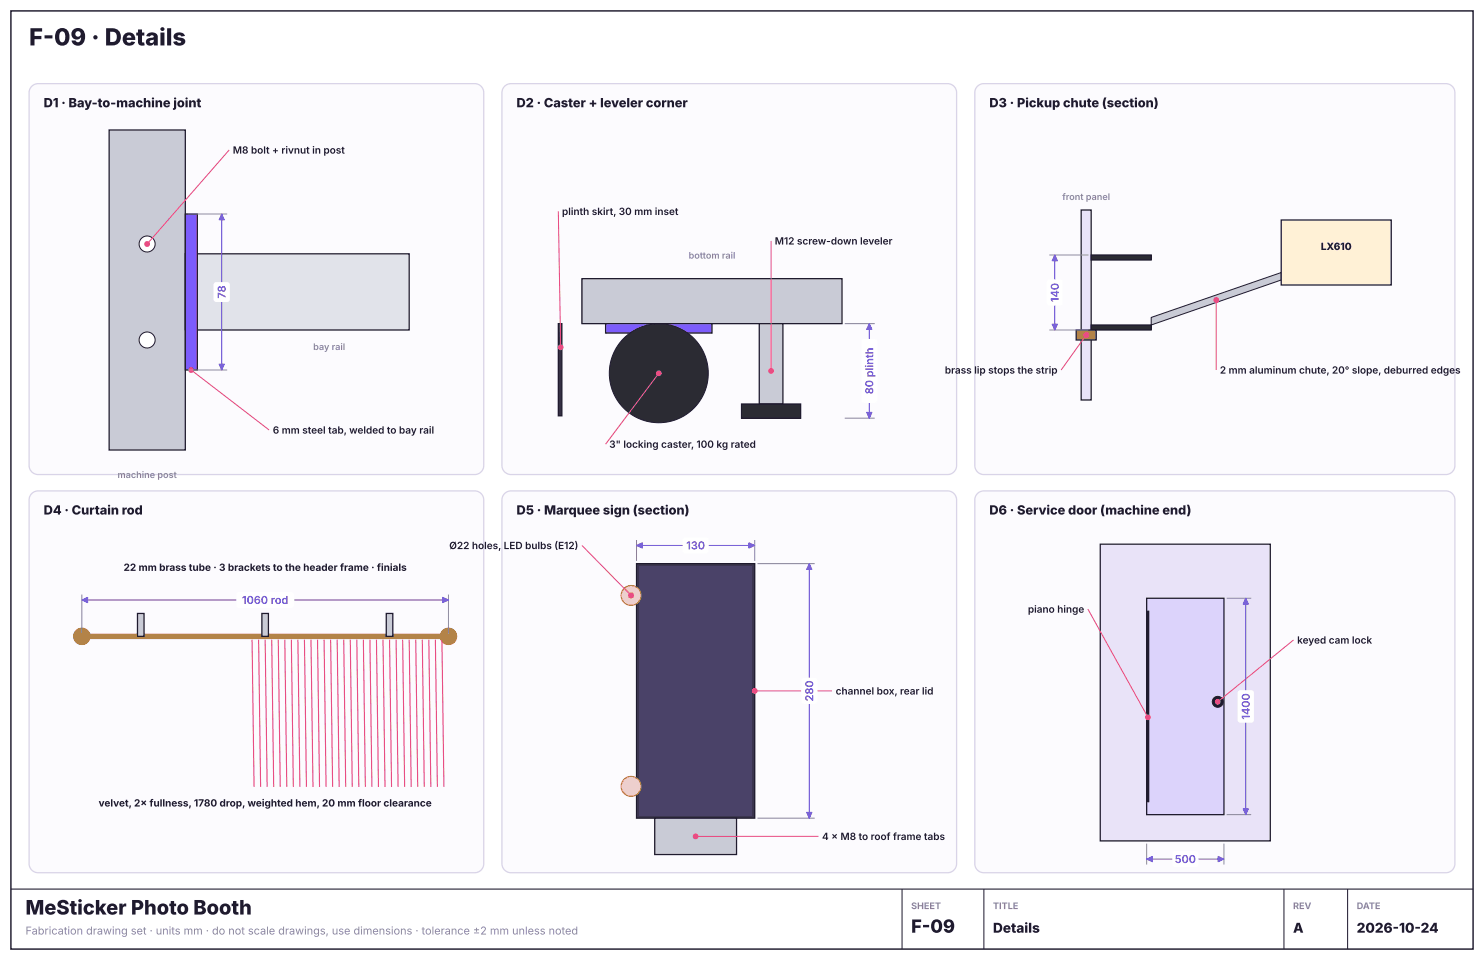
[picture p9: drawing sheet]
<svg xmlns="http://www.w3.org/2000/svg" width="432mm" height="279mm" viewBox="0 0 432 279" stroke-linecap="round" stroke-linejoin="round" font-family="sans-serif">
<path d="M9.2 25.1l.9-.6 1-.2h127a2.65 2.65 0 0 1 2.7 2.7v108.5a2.65 2.65 0 0 1-2.7 2.6h-127a2.65 2.65 0 0 1-2.6-2.6v-108.5l.2-1z" fill="#fcfbfe"/>
<path d="M9.2 25.1l.9-.6 1-.2h127a2.65 2.65 0 0 1 2.7 2.7v108.5a2.65 2.65 0 0 1-2.7 2.6h-127a2.65 2.65 0 0 1-2.6-2.6v-108.5l.2-1z" fill="none" stroke="#d9d4e8" stroke-width=".37"/>
<path d="M31.7 37.8h22.2v93.2h-22.2z" fill="#c9cbd6"/>
<path d="M31.7 37.8h22.2v93.2h-22.2z" fill="none" stroke="#1f1b2e" stroke-width=".37"/>
<path d="M53.9 73.9h65.2v22.1h-65.2z" fill="#e1e3ea"/>
<path d="M53.9 73.9h65.2v22.1h-65.2z" fill="none" stroke="#1f1b2e" stroke-width=".37"/>
<path d="M53.9 62.3h3.5v45.4h-3.5z" fill="#7c5cfc"/>
<path d="M53.9 62.3h3.5v45.4h-3.5z" fill="none" stroke="#1f1b2e" stroke-width=".37"/>
<circle cx="42.8" cy="99" r="2.33" fill="#fff"/>
<circle cx="42.8" cy="99" r="2.33" fill="none" stroke="#1f1b2e" stroke-width=".29"/>
<circle cx="42.8" cy="71" r="2.33" fill="#fff"/>
<circle cx="42.8" cy="71" r="2.33" fill="none" stroke="#1f1b2e" stroke-width=".29"/>
<circle cx="42.8" cy="71" r=".69" fill="#e8457e"/>
<g fill="none" stroke="#e8457e" stroke-width=".29">
<path d="M66.7 43.7l-23.9 27.3"/>
<circle cx="42.8" cy="71" r=".69"/>
</g>
<circle cx="55.6" cy="107.7" r=".69" fill="#e8457e"/>
<g fill="none" stroke="#e8457e" stroke-width=".29">
<path d="M55.6 107.7l22.7 17.4"/>
<circle cx="55.6" cy="107.7" r=".69"/>
</g>
<path d="M54.7 62.3h11.4M54.7 107.7h11.4" fill="none" stroke="#8a84a3" stroke-width=".29"/>
<path d="M64.5 62.3v45.4" fill="none" stroke="#5b3fd6" stroke-width=".29"/>
<path d="M64.5 62.3l.8 1.7h-1.5z" fill="#5b3fd6"/>
<path d="M64.5 62.3l.8 1.7h-1.5z" fill="none" stroke="#5b3fd6" stroke-width=".29"/>
<path d="M63.8 106h1.5l-.8 1.7z" fill="#5b3fd6"/>
<path d="M63.8 106h1.5l-.8 1.7z" fill="none" stroke="#5b3fd6" stroke-width=".29"/>
<path d="M62.4 82.3l.5-.2h3.2a.79 .79 0 0 1 .8 .8v4.2a.79 .79 0 0 1-.8 .8h-3.2a.79 .79 0 0 1-.8-.8v-4.2z" fill="#fff"/>
<path d="M146.8 25.1l.9-.6 1-.2h127a2.65 2.65 0 0 1 2.6 2.7v108.5a2.65 2.65 0 0 1-2.6 2.6h-127a2.65 2.65 0 0 1-2.7-2.6v-108.5l.3-1z" fill="#fcfbfe"/>
<path d="M146.8 25.1l.9-.6 1-.2h127a2.65 2.65 0 0 1 2.6 2.7v108.5a2.65 2.65 0 0 1-2.6 2.6h-127a2.65 2.65 0 0 1-2.7-2.6v-108.5l.3-1z" fill="none" stroke="#d9d4e8" stroke-width=".37"/>
<path d="M169.3 81.1h75.7v13.1h-75.7z" fill="#c9cbd6"/>
<path d="M169.3 81.1h75.7v13.1h-75.7z" fill="none" stroke="#1f1b2e" stroke-width=".37"/>
<path d="M176.2 94.2h31v2.7h-31z" fill="#7c5cfc"/>
<path d="M176.2 94.2h31v2.7h-31z" fill="none" stroke="#1f1b2e" stroke-width=".37"/>
<circle cx="191.7" cy="108.6" r="14.4" fill="#2b2b33"/>
<circle cx="191.7" cy="108.6" r="14.4" fill="none" stroke="#1f1b2e" stroke-width=".29"/>
<path d="M220.9 94.2h6.9v23.4h-6.9z" fill="#c9cbd6"/>
<path d="M220.9 94.2h6.9v23.4h-6.9z" fill="none" stroke="#1f1b2e" stroke-width=".37"/>
<path d="M215.8 117.6h17.2v4.1h-17.2z" fill="#2b2b33"/>
<path d="M215.8 117.6h17.2v4.1h-17.2z" fill="none" stroke="#1f1b2e" stroke-width=".37"/>
<path d="M162.5 94.2h1v26.8h-1z" fill="#3a3646"/>
<path d="M162.5 94.2h1v26.8h-1z" fill="none" stroke="#1f1b2e" stroke-width=".37"/>
<circle cx="191.7" cy="108.6" r=".69" fill="#e8457e"/>
<g fill="none" stroke="#e8457e" stroke-width=".29">
<path d="M191.7 108.6l-15.5 20.7"/>
<circle cx="191.7" cy="108.6" r=".69"/>
</g>
<circle cx="224.4" cy="107.9" r=".69" fill="#e8457e"/>
<g fill="none" stroke="#e8457e" stroke-width=".29">
<path d="M224.4 70.1v37.8"/>
<circle cx="224.4" cy="107.9" r=".69"/>
</g>
<circle cx="163.1" cy="101.1" r=".69" fill="#e8457e"/>
<g fill="none" stroke="#e8457e" stroke-width=".29">
<path d="M162.5 61.5l.6 39.6"/>
<circle cx="163.1" cy="101.1" r=".69"/>
</g>
<path d="M245.8 94.2h8.7M245.8 121.7h8.7" fill="none" stroke="#8a84a3" stroke-width=".29"/>
<path d="M252.9 94.2v27.5" fill="none" stroke="#5b3fd6" stroke-width=".29"/>
<path d="M252.9 94.2l.8 1.7h-1.5z" fill="#5b3fd6"/>
<path d="M252.9 94.2l.8 1.7h-1.5z" fill="none" stroke="#5b3fd6" stroke-width=".29"/>
<path d="M252.2 120h1.5l-.8 1.7z" fill="#5b3fd6"/>
<path d="M252.2 120h1.5l-.8 1.7z" fill="none" stroke="#5b3fd6" stroke-width=".29"/>
<path d="M250.8 98.8l.6-.2h3.1a.79 .79 0 0 1 .8 .8v17.1a.79 .79 0 0 1-.8 .8h-3.1a.79 .79 0 0 1-.8-.8v-17.1z" fill="#fff"/>
<path d="M284.4 25.1l.9-.6 1-.2h134.4a2.65 2.65 0 0 1 2.6 2.7v108.5a2.65 2.65 0 0 1-2.6 2.6h-134.4a2.65 2.65 0 0 1-2.7-2.6v-108.5l.2-1z" fill="#fcfbfe"/>
<path d="M284.4 25.1l.9-.6 1-.2h134.4a2.65 2.65 0 0 1 2.6 2.7v108.5a2.65 2.65 0 0 1-2.6 2.6h-134.4a2.65 2.65 0 0 1-2.7-2.6v-108.5l.2-1z" fill="none" stroke="#d9d4e8" stroke-width=".37"/>
<path d="M314.6 61.1h2.9v55.3h-2.9z" fill="#e9e3f8"/>
<path d="M314.6 61.1h2.9v55.3h-2.9z" fill="none" stroke="#1f1b2e" stroke-width=".37"/>
<path d="M317.5 94.6h17.5v1.4h-17.5z" fill="#2b2b33"/>
<path d="M317.5 94.6h17.5v1.4h-17.5z" fill="none" stroke="#1f1b2e" stroke-width=".37"/>
<path d="M317.5 74.2h17.5v1.5h-17.5z" fill="#2b2b33"/>
<path d="M317.5 74.2h17.5v1.5h-17.5z" fill="none" stroke="#1f1b2e" stroke-width=".37"/>
<path d="M313.1 96h5.9v3h-5.9z" fill="#d9a54a"/>
<path d="M313.1 96h5.9v3h-5.9z" fill="none" stroke="#1f1b2e" stroke-width=".37"/>
<path d="M335 92.4l37.8-13.1v2.2l-37.8 13.1z" fill="#c9cbd6"/>
<path d="M335 92.4l37.8-13.1v2.2l-37.8 13.1z" fill="none" stroke="#1f1b2e" stroke-width=".29"/>
<path d="M372.8 64h32v18.9h-32z" fill="#fff1d6"/>
<path d="M372.8 64h32v18.9h-32z" fill="none" stroke="#1f1b2e" stroke-width=".37"/>
<circle cx="353.9" cy="87.3" r=".69" fill="#e8457e"/>
<g fill="none" stroke="#e8457e" stroke-width=".29">
<path d="M353.9 87.3v20.4"/>
<circle cx="353.9" cy="87.3" r=".69"/>
</g>
<circle cx="316" cy="97.5" r=".69" fill="#e8457e"/>
<g fill="none" stroke="#e8457e" stroke-width=".29">
<path d="M316 97.5l-7.2 10.2"/>
<circle cx="316" cy="97.5" r=".69"/>
</g>
<path d="M305.3 74.2h11.4M305.3 96h11.4" fill="none" stroke="#8a84a3" stroke-width=".29"/>
<path d="M306.9 74.2v21.8" fill="none" stroke="#5b3fd6" stroke-width=".29"/>
<path d="M306.9 74.2l.8 1.7h-1.6z" fill="#5b3fd6"/>
<path d="M306.9 74.2l.8 1.7h-1.6z" fill="none" stroke="#5b3fd6" stroke-width=".29"/>
<path d="M306.1 94.4h1.6l-.8 1.6z" fill="#5b3fd6"/>
<path d="M306.1 94.4h1.6l-.8 1.6z" fill="none" stroke="#5b3fd6" stroke-width=".29"/>
<path d="M304.8 81.5l.5-.2h3.2a.79 .79 0 0 1 .8 .8v6.1a.79 .79 0 0 1-.8 .8h-3.2a.79 .79 0 0 1-.8-.8v-6.1z" fill="#fff"/>
<path d="M9.2 143.6l.9-.5 1-.2h127a2.65 2.65 0 0 1 2.7 2.6v105.9a2.65 2.65 0 0 1-2.7 2.6h-127a2.65 2.65 0 0 1-2.6-2.6v-105.9l.2-1z" fill="#fcfbfe"/>
<path d="M9.2 143.6l.9-.5 1-.2h127a2.65 2.65 0 0 1 2.7 2.6v105.9a2.65 2.65 0 0 1-2.7 2.6h-127a2.65 2.65 0 0 1-2.6-2.6v-105.9l.2-1z" fill="none" stroke="#d9d4e8" stroke-width=".37"/>
<path d="M23.8 185.2h106.7" fill="none" stroke="#b08440" stroke-width="1.6" stroke-linecap="butt"/>
<circle cx="23.8" cy="185.2" r="2.38" fill="#d9a54a"/>
<circle cx="23.8" cy="185.2" r="2.38" fill="none" stroke="#8a6420" stroke-width=".29"/>
<circle cx="130.5" cy="185.2" r="2.38" fill="#d9a54a"/>
<circle cx="130.5" cy="185.2" r="2.38" fill="none" stroke="#8a6420" stroke-width=".29"/>
<path d="M40 178.5h1.9v6.7h-1.9z" fill="#c9cbd6"/>
<path d="M40 178.5h1.9v6.7h-1.9z" fill="none" stroke="#1f1b2e" stroke-width=".37"/>
<path d="M76.2 178.5h1.9v6.7h-1.9z" fill="#c9cbd6"/>
<path d="M76.2 178.5h1.9v6.7h-1.9z" fill="none" stroke="#1f1b2e" stroke-width=".37"/>
<path d="M112.4 178.5h1.9v6.7h-1.9z" fill="#c9cbd6"/>
<path d="M112.4 178.5h1.9v6.7h-1.9z" fill="none" stroke="#1f1b2e" stroke-width=".37"/>
<g fill="none" stroke="#e8457e" stroke-width=".32">
<path d="M73.3 186.2l.6 42.8M75.2 186.2l.6 42.8M77.2 186.2l.5 42.8M79.1 186.2l.5 42.8M81 186.2l.5 42.8M82.9 186.2l.5 42.8M84.8 186.2l.6 42.8M86.7 186.2l.6 42.8M88.6 186.2l.6 42.8M90.5 186.2l.6 42.8M92.4 186.2l.6 42.8M94.3 186.2l.6 42.8"/>
<path d="M96.2 186.2l.6 42.8M98.1 186.2l.6 42.8M100 186.2l.6 42.8M101.9 186.2l.6 42.8M103.8 186.2l.6 42.8M105.7 186.2l.6 42.8M107.6 186.2l.6 42.8M109.5 186.2l.6 42.8M111.4 186.2l.6 42.8M113.3 186.2l.6 42.8M115.3 186.2l.5 42.8M117.2 186.2l.5 42.8"/>
<path d="M119.1 186.2l.5 42.8M121 186.2l.5 42.8M122.9 186.2l.6 42.8M124.8 186.2l.6 42.8M126.7 186.2l.6 42.8M128.6 186.2l.6 42.8"/>
</g>
<path d="M23.8 173v11.4M130.5 173v11.4" fill="none" stroke="#8a84a3" stroke-width=".29"/>
<path d="M23.8 174.6h106.7" fill="none" stroke="#5b3fd6" stroke-width=".29"/>
<path d="M128.8 173.9l1.7 .7-1.7 .8z" fill="#5b3fd6"/>
<path d="M128.8 173.9l1.7 .7-1.7 .8z" fill="none" stroke="#5b3fd6" stroke-width=".29"/>
<path d="M23.8 174.6l1.7-.7v1.5z" fill="#5b3fd6"/>
<path d="M23.8 174.6l1.7-.7v1.5z" fill="none" stroke="#5b3fd6" stroke-width=".29"/>
<path d="M69 172.5l.5-.3h15.3a.79 .79 0 0 1 .8 .8v3.2a.79 .79 0 0 1-.8 .8h-15.3a.79 .79 0 0 1-.8-.8v-3.2z" fill="#fff"/>
<path d="M146.8 143.6l.9-.5 1-.2h127a2.65 2.65 0 0 1 2.6 2.6v105.9a2.65 2.65 0 0 1-2.6 2.6h-127a2.65 2.65 0 0 1-2.7-2.6v-105.9l.3-1z" fill="#fcfbfe"/>
<path d="M146.8 143.6l.9-.5 1-.2h127a2.65 2.65 0 0 1 2.6 2.6v105.9a2.65 2.65 0 0 1-2.6 2.6h-127a2.65 2.65 0 0 1-2.7-2.6v-105.9l.3-1z" fill="none" stroke="#d9d4e8" stroke-width=".37"/>
<path d="M185.2 164h34.4v74.1h-34.4z" fill="#3a3354"/>
<path d="M185.2 164h34.4v74.1h-34.4z" fill="none" stroke="#1f1b2e" stroke-width=".37"/>
<path d="M186 164.8h32.8v72.5h-32.8z" fill="#4a4268"/>
<circle cx="183.6" cy="228.9" r="2.91" fill="#ffd9a0"/>
<circle cx="183.6" cy="228.9" r="2.91" fill="none" stroke="#b08440" stroke-width=".29"/>
<circle cx="183.6" cy="173.3" r="2.91" fill="#ffd9a0"/>
<circle cx="183.6" cy="173.3" r="2.91" fill="none" stroke="#b08440" stroke-width=".29"/>
<path d="M190.5 238.1h23.8v10.6h-23.8z" fill="#c9cbd6"/>
<path d="M190.5 238.1h23.8v10.6h-23.8z" fill="none" stroke="#1f1b2e" stroke-width=".37"/>
<circle cx="183.6" cy="173.3" r=".69" fill="#e8457e"/>
<g fill="none" stroke="#e8457e" stroke-width=".29">
<path d="M169.3 158.7l14.3 14.6"/>
<circle cx="183.6" cy="173.3" r=".69"/>
</g>
<circle cx="219.6" cy="201.1" r=".69" fill="#e8457e"/>
<g fill="none" stroke="#e8457e" stroke-width=".29">
<path d="M219.6 201.1h22.5"/>
<circle cx="219.6" cy="201.1" r=".69"/>
</g>
<circle cx="202.4" cy="243.4" r=".69" fill="#e8457e"/>
<g fill="none" stroke="#e8457e" stroke-width=".29">
<path d="M202.4 243.4h35.7"/>
<circle cx="202.4" cy="243.4" r=".69"/>
</g>
<path d="M185.2 157.2v6M219.6 157.2v6" fill="none" stroke="#8a84a3" stroke-width=".29"/>
<path d="M185.2 158.7h34.4" fill="none" stroke="#5b3fd6" stroke-width=".29"/>
<path d="M217.9 158l1.7 .7-1.7 .8z" fill="#5b3fd6"/>
<path d="M217.9 158l1.7 .7-1.7 .8z" fill="none" stroke="#5b3fd6" stroke-width=".29"/>
<path d="M185.2 158.7l1.7-.7v1.5z" fill="#5b3fd6"/>
<path d="M185.2 158.7l1.7-.7v1.5z" fill="none" stroke="#5b3fd6" stroke-width=".29"/>
<path d="M198.8 156.6l.6-.2h6a.79 .79 0 0 1 .8 .8v3.1a.79 .79 0 0 1-.8 .8h-6a.79 .79 0 0 1-.8-.8v-3.1z" fill="#fff"/>
<path d="M220.4 164h16.7M220.4 238.1h16.7" fill="none" stroke="#8a84a3" stroke-width=".29"/>
<path d="M235.5 164v74.1" fill="none" stroke="#5b3fd6" stroke-width=".29"/>
<path d="M235.5 164l.7 1.7h-1.5z" fill="#5b3fd6"/>
<path d="M235.5 164l.7 1.7h-1.5z" fill="none" stroke="#5b3fd6" stroke-width=".29"/>
<path d="M234.7 236.4h1.5l-.7 1.7z" fill="#5b3fd6"/>
<path d="M234.7 236.4h1.5l-.7 1.7z" fill="none" stroke="#5b3fd6" stroke-width=".29"/>
<path d="M233.3 197.5l.6-.3h3.2a.79 .79 0 0 1 .8 .8v6.1a.79 .79 0 0 1-.8 .8h-3.2a.79 .79 0 0 1-.8-.8v-6.1z" fill="#fff"/>
<path d="M284.4 143.6l.9-.5 1-.2h134.4a2.65 2.65 0 0 1 2.6 2.6v105.9a2.65 2.65 0 0 1-2.6 2.6h-134.4a2.65 2.65 0 0 1-2.7-2.6v-105.9l.2-1z" fill="#fcfbfe"/>
<path d="M284.4 143.6l.9-.5 1-.2h134.4a2.65 2.65 0 0 1 2.6 2.6v105.9a2.65 2.65 0 0 1-2.6 2.6h-134.4a2.65 2.65 0 0 1-2.7-2.6v-105.9l.2-1z" fill="none" stroke="#d9d4e8" stroke-width=".37"/>
<path d="M320.1 158.4h49.5v86.3h-49.5z" fill="#e9e3f8"/>
<path d="M320.1 158.4h49.5v86.3h-49.5z" fill="none" stroke="#1f1b2e" stroke-width=".37"/>
<path d="M333.6 174.1h22.5v63h-22.5z" fill="#dcd3fb"/>
<path d="M333.6 174.1h22.5v63h-22.5z" fill="none" stroke="#1f1b2e" stroke-width=".37"/>
<path d="M334 177.7v55.8" fill="none" stroke="#1f1b2e" stroke-width=".79" stroke-linecap="butt"/>
<circle cx="354.3" cy="204.3" r="1.59" fill="#1f1b2e"/>
<circle cx="354.3" cy="204.3" r="1.59" fill="none" stroke="#1f1b2e" stroke-width=".29"/>
<circle cx="334" cy="208.8" r=".69" fill="#e8457e"/>
<g fill="none" stroke="#e8457e" stroke-width=".29">
<path d="M316.5 177.3l17.5 31.5"/>
<circle cx="334" cy="208.8" r=".69"/>
</g>
<circle cx="354.3" cy="204.3" r=".69" fill="#e8457e"/>
<g fill="none" stroke="#e8457e" stroke-width=".29">
<path d="M376.4 186.3l-22.1 18"/>
<circle cx="354.3" cy="204.3" r=".69"/>
</g>
<path d="M333.6 245.5v6.1M356.1 245.5v6.1" fill="none" stroke="#8a84a3" stroke-width=".29"/>
<path d="M333.6 250h22.5" fill="none" stroke="#5b3fd6" stroke-width=".29"/>
<path d="M354.4 249.3l1.7 .7-1.7 .8z" fill="#5b3fd6"/>
<path d="M354.4 249.3l1.7 .7-1.7 .8z" fill="none" stroke="#5b3fd6" stroke-width=".29"/>
<path d="M333.6 250l1.7-.7v1.5z" fill="#5b3fd6"/>
<path d="M333.6 250l1.7-.7v1.5z" fill="none" stroke="#5b3fd6" stroke-width=".29"/>
<path d="M341.3 247.9l.6-.3h6a.79 .79 0 0 1 .8 .8v3.2a.79 .79 0 0 1-.8 .8h-6a.79 .79 0 0 1-.8-.8v-3.2z" fill="#fff"/>
<path d="M356.9 174.1h7.2M356.9 237.1h7.2" fill="none" stroke="#8a84a3" stroke-width=".29"/>
<path d="M362.5 174.1v63" fill="none" stroke="#5b3fd6" stroke-width=".29"/>
<path d="M362.5 174.1l.7 1.7h-1.5z" fill="#5b3fd6"/>
<path d="M362.5 174.1l.7 1.7h-1.5z" fill="none" stroke="#5b3fd6" stroke-width=".29"/>
<path d="M361.7 235.4h1.5l-.7 1.7z" fill="#5b3fd6"/>
<path d="M361.7 235.4h1.5l-.7 1.7z" fill="none" stroke="#5b3fd6" stroke-width=".29"/>
<path d="M360.3 201.1l.6-.2h3.2a.79 .79 0 0 1 .8 .8v7.9a.79 .79 0 0 1-.8 .7h-3.2a.79 .79 0 0 1-.8-.7v-7.9z" fill="#fff"/>
<path d="M3.2 3.2h425.4v273h-425.4z" fill="none" stroke="#1f1b2e" stroke-width=".42"/>
<path d="M3.2 258.8h425.4" fill="none" stroke="#1f1b2e" stroke-width=".32"/>
<path d="M262.5 258.8v17.4M286.3 258.8v17.4M373.6 258.8v17.4M392.1 258.8v17.4" fill="none" stroke="#1f1b2e" stroke-width=".29"/>
<text font-size="6.9" fill="#1f1b2e" x="8.5" y="13.2">F-09 · Details</text>
<text font-size="5.8" fill="#1f1b2e" x="7.4" y="266.2">MeSticker Photo Booth</text>
<text font-size="5.3" fill="#1f1b2e" x="265.1" y="271.5">F-09</text>
<g font-size="4" fill="#1f1b2e">
<text x="288.9" y="271.5">Details</text>
<text x="376.2" y="271.5">A</text>
<text x="394.8" y="271.5">2026-10-24</text>
</g>
<g font-size="3.7" fill="#1f1b2e">
<text x="12.7" y="31.2">D1 · Bay-to-machine joint</text>
<text x="150.3" y="31.2">D2 · Caster + leveler corner</text>
<text x="287.9" y="31.2">D3 · Pickup chute (section)</text>
<text x="12.7" y="149.8">D4 · Curtain rod</text>
<text x="150.3" y="149.8">D5 · Marquee sign (section)</text>
<text x="287.9" y="149.8">D6 · Service door (machine end)</text>
</g>
<g font-size="3.2" fill="#5b3fd6">
<text x="65.6" y="86.9" transform="rotate(-90 65.6 86.9)">78</text>
<text x="308.1" y="87.9" transform="rotate(-90 308.1 87.9)">140</text>
<text x="254.1" y="114.7" transform="rotate(-90 254.1 114.7)">80 plinth</text>
<text x="199.7" y="159.9">130</text>
<text x="70.4" y="175.8">1060 rod</text>
<text x="236.6" y="204.1" transform="rotate(-90 236.6 204.1)">280</text>
<text x="363.6" y="209.4" transform="rotate(-90 363.6 209.4)">1400</text>
<text x="341.8" y="251.2">500</text>
</g>
<text font-size="3.2" fill="#8a84a3" x="7.4" y="272">Fabrication drawing set · units mm · do not scale drawings, use dimensions · tolerance ± 2 mm unless noted</text>
<g font-size="2.9" fill="#1f1b2e">
<text x="67.7" y="44.7">M8 bolt + rivnut in post</text>
<text x="163.5" y="62.6">plinth skirt, 30 mm inset</text>
<text x="225.4" y="71.2">M12 screw-down leveler</text>
<text x="384.3" y="72.8">LX610</text>
<text x="274.9" y="108.7">brass l</text>
<text x="284.2" y="108.7">ip stops the strip</text>
<text x="354.9" y="108.7">2 mm aluminum chute, 20° slope, deburred edge</text>
<text x="423.4" y="108.7">s</text>
<text x="79.4" y="126.2">6 mm steel tab, welded to bay rail</text>
<text x="177.3" y="130.3">3&quot; locking caster, 100 kg rated</text>
<text x="130.7" y="159.8">Ø22 ho</text>
<text x="140.9" y="159.8">l</text>
<text x="141.6" y="159.8">es,</text>
<text x="146.5" y="159.8">LED bulbs (E12)</text>
<text x="36" y="166.2">22 mm brass tube · 3 brackets to the header frame · finials</text>
<text x="299.1" y="178.3">piano hinge</text>
<text x="377.4" y="187.3">keyed cam lock</text>
<text x="243.2" y="202.1">channel box, rear lid</text>
<text x="28.7" y="234.7">velvet, 2× fullness, 1780 drop, weighted hem, 20 mm floor clearance</text>
<text x="239.2" y="244.5">4 × M8 to roof frame tabs</text>
</g>
<g font-size="2.6" fill="#8a84a3">
<text x="309.1" y="58.2">front panel</text>
<text x="200.4" y="75.3">bottom rail</text>
<text x="91.1" y="101.9">bay rail</text>
<text x="34.2" y="139.1">machine post</text>
<text x="265.1" y="264.6">SHEET</text>
<text x="288.9" y="264.6">TITLE</text>
<text x="376.2" y="264.6">REV</text>
<text x="394.8" y="264.6">DATE</text>
</g>
</svg>
